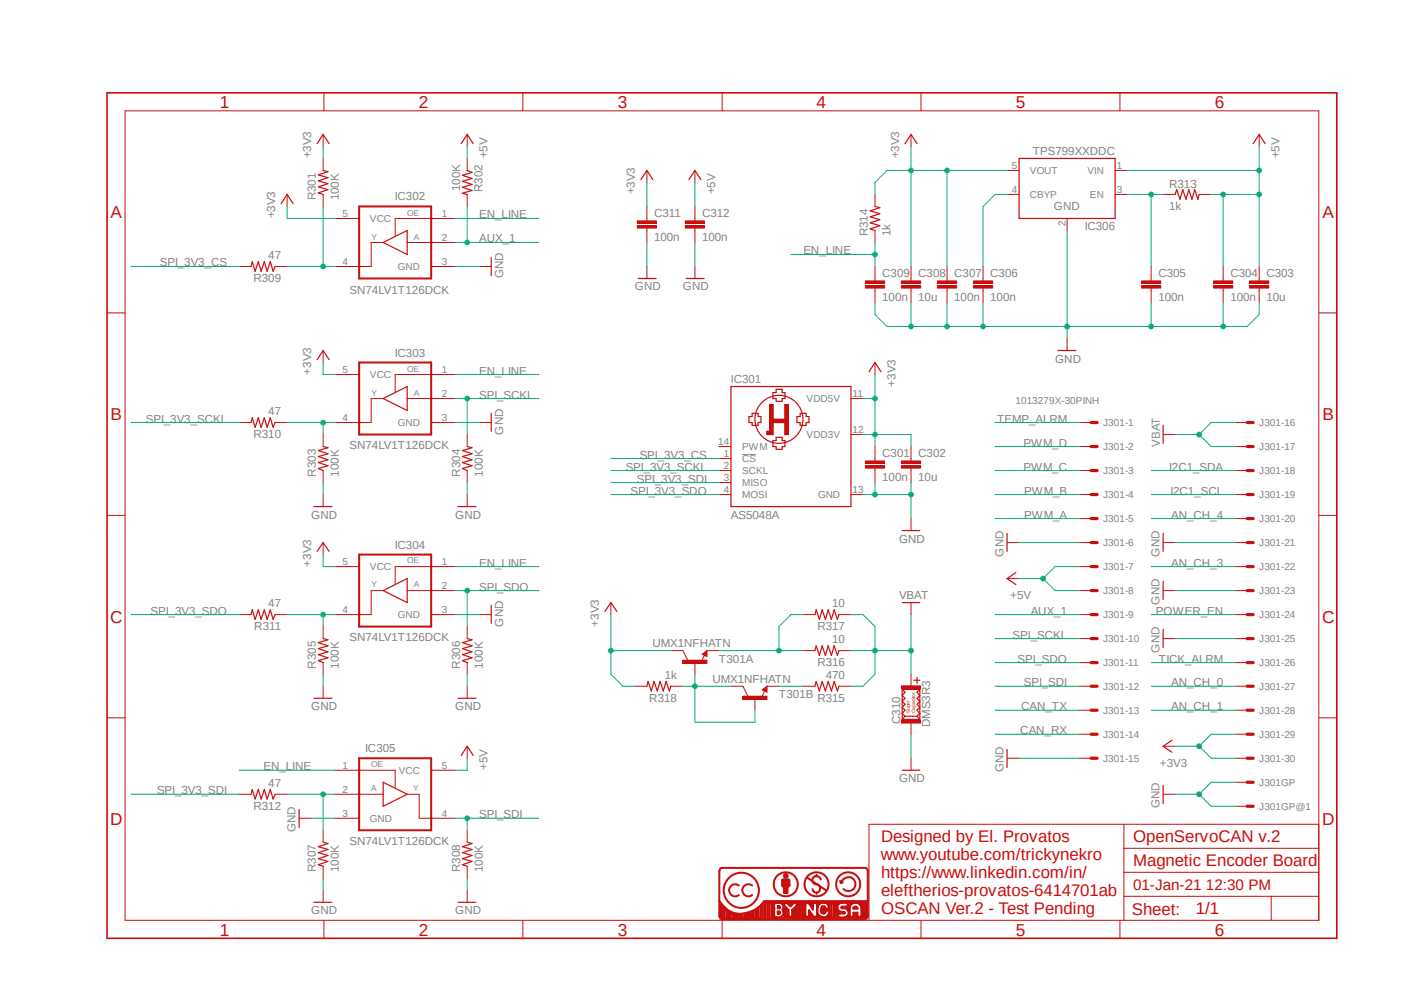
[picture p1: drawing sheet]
<svg xmlns="http://www.w3.org/2000/svg" width="297mm" height="210mm" viewBox="0 0 297 210" stroke-linecap="round" stroke-linejoin="round" font-family="sans-serif">
<path d="M22.1 19.2l261.2 179.9M283.3 19.2l-261.2 179.9" fill="none" stroke="#fff" stroke-width=".21"/>
<path d="M157 96.2h3" fill="none" stroke="#808080" stroke-width=".21"/>
<g fill="none" stroke="#c90d0c" stroke-width=".68">
<path d="M230.8 89.4h1.3M230.8 94.5h1.3M230.8 99.6h1.3M263.9 89.4h1.2M263.9 94.5h1.2M263.9 99.6h1.2M230.8 104.6h1.3M230.8 109.7h1.3M230.8 114.8h1.3M230.8 119.9h1.3M263.9 104.6h1.2M263.9 109.7h1.2"/>
<path d="M263.9 114.8h1.2M263.9 119.9h1.2M230.8 125h1.3M230.8 130h1.3M230.8 135.1h1.3M263.9 125h1.2M263.9 130h1.2M263.9 135.1h1.2M230.8 140.2h1.3M230.8 145.2h1.3M230.8 150.3h1.3M230.8 155.4h1.3"/>
<path d="M263.9 140.2h1.2M263.9 145.2h1.2M263.9 150.3h1.2M263.9 155.4h1.2M230.8 160.4h1.3M263.9 160.4h1.2M263.9 165.5h1.2M263.9 170.6h1.2"/>
</g>
<g fill="none" stroke="#c90d0c" stroke-width=".21">
<path d="M152.1 94.5h2.5M152.1 99.6h2.5M152.1 97h2.5M180 91.9h2.6M180 84.3h2.6M228.3 89.4h2.5M228.3 94.5h2.5M228.3 99.6h2.5M246.1 91.9h2.5M261.3 89.4h2.6M261.3 94.5h2.6M261.3 99.6h2.6"/>
<path d="M152.1 104.6h2.5M152.1 102.1h2.5M180 104.6h2.6M213.1 114.8h2.5M228.3 104.6h2.5M228.3 109.7h2.5M228.3 114.8h2.5M228.3 119.9h2.5M246.1 114.8h2.5M261.3 104.6h2.6M261.3 109.7h2.6M261.3 114.8h2.6"/>
<path d="M261.3 119.9h2.6M213.1 122.4h2.5M228.3 125h2.5M228.3 130h2.5M228.3 135.1h2.5M246.1 125h2.5M246.1 135.1h2.5M261.3 125h2.6M261.3 130h2.6M261.3 135.1h2.6M228.3 140.2h2.5M228.3 145.2h2.5"/>
<path d="M228.3 150.3h2.5M228.3 155.4h2.5M246.1 157.9h2.5M261.3 140.2h2.6M261.3 145.2h2.6M261.3 150.3h2.6M261.3 155.4h2.6M213.1 160.4h2.5M228.3 160.4h2.5M246.1 168.1h2.5M261.3 160.4h2.6M261.3 165.5h2.6"/>
<path d="M261.3 170.6h2.6"/>
</g>
<g fill="none" stroke="#c90d0c" stroke-width=".25">
<path d="M154.6 81.8h25.4v25.4h-25.4zM158.5 88.1h.6v-.6h1.3v.6h.6v1.3h-.6v.6h-1.3v-.6h-.6zM162.9 85.6h.6v6.3h-1.2v-.6h.6zM163.5 83.1h.7v-.7h1.3v.7h.6v1.2h-.6v.6h-1.3v-.6h-.7zM163.5 93.2h.7v-.7h1.3v.7h.6v1.3h-.6v.6h-1.3v-.6h-.7zM163.5 89.4h2.6M163.5 88.7h2.6M166.1 85.6h.6v6.3h-.6zM168.6 88.1h.7v-.6h1.3v.6h.6v1.3h-.6v.6h-1.3v-.6h-.7zM246.1 90v3.8M213.1 112.9v3.8M246.1 112.9v3.8"/>
<path d="M214.9 121.2l-1.8 1.2 1.8 1.3M246.1 123v3.8M246.1 133.2v3.8M213.1 158.6v3.8M247.9 156.6l-1.8 1.3 1.8 1.3M246.1 166.2v3.8"/>
<circle cx="164.8" cy="88.7" r="5.1"/>
</g>
<path d="M162.9 86.2h.6v5.7h-.6z" fill-rule="evenodd" fill="#c90d0c"/>
<path d="M162.9 86.2h.6v5.7h-.6z" fill="none" stroke="#c90d0c" stroke-width=".21"/>
<path d="M162.3 91.3h.6v.6h-.6z" fill-rule="evenodd" fill="#c90d0c"/>
<path d="M162.3 91.3h.6v.6h-.6z" fill="none" stroke="#c90d0c" stroke-width=".21"/>
<path d="M163.5 88.7h2.6v.7h-2.6z" fill-rule="evenodd" fill="#c90d0c"/>
<path d="M163.5 88.7h2.6v.7h-2.6z" fill="none" stroke="#c90d0c" stroke-width=".21"/>
<path d="M166.1 86.2h.6v5.7h-.6z" fill-rule="evenodd" fill="#c90d0c"/>
<path d="M166.1 86.2h.6v5.7h-.6z" fill="none" stroke="#c90d0c" stroke-width=".21"/>
<path d="M162.9 85.6h.6v.7h-.6z" fill-rule="evenodd" fill="#c90d0c"/>
<path d="M162.9 85.6h.6v.7h-.6z" fill="none" stroke="#c90d0c" stroke-width=".21"/>
<path d="M166.1 85.6h.6v.7h-.6z" fill-rule="evenodd" fill="#c90d0c"/>
<path d="M166.1 85.6h.6v.7h-.6zM185.1 97v.5M185.1 99.1v.5" fill="none" stroke="#c90d0c" stroke-width=".21"/>
<path d="M183.1 98.6h4.1v.5h-4.1z" fill-rule="evenodd" fill="#c90d0c"/>
<path d="M183.1 98.6h4.1v.5h-4.1z" fill="none" stroke="#c90d0c" stroke-width=".21"/>
<path d="M183.1 97.5h4.1v.5h-4.1z" fill-rule="evenodd" fill="#c90d0c"/>
<path d="M183.1 97.5h4.1v.5h-4.1zM185.1 94.5v2.5M185.1 99.6v2.5M192.7 97v.5M192.7 99.1v.5" fill="none" stroke="#c90d0c" stroke-width=".21"/>
<path d="M190.7 98.6h4.1v.5h-4.1z" fill-rule="evenodd" fill="#c90d0c"/>
<path d="M190.7 98.6h4.1v.5h-4.1z" fill="none" stroke="#c90d0c" stroke-width=".21"/>
<path d="M190.7 97.5h4.1v.5h-4.1z" fill-rule="evenodd" fill="#c90d0c"/>
<g fill="none" stroke="#c90d0c" stroke-width=".21">
<path d="M68.4 28.4v2.6M68.4 33.5v2.6M98.8 28.4v2.6M98.8 33.5v2.6M213.1 36.1h2.5M235.9 36.1h2.6M50.6 56.4h2.5M58.2 56.4h2.5M60.7 41.1v2.6M68.4 41.1v2.6M70.9 46.2h5.1M81.1 51.3h-2.6v5.1h-7.6"/>
<path d="M86.1 51.3h10.2M91.2 56.4h5.1M96.3 46.2h-12.7v3.7M98.8 41.1v2.6M101.4 56.4h2.5M208 58.9v.5M213.1 41.1h2.5M225.8 46.2v2.6M235.9 41.1h2.6M68.4 74.2v2.5M70.9 79.2h5.1M96.3 79.2h-12.7v3.7"/>
<path d="M208 61v.5M50.6 89.4h2.5M58.2 89.4h2.5M68.4 91.9v2.6M68.4 99.6v2.5M81.1 84.3h-2.6v5.1h-7.6M86.1 84.3h10.2M91.2 89.4h5.1M98.8 91.9v2.6M98.8 99.6v2.5M101.4 89.4h2.5M190.7 97.5h4.1v.5h-4.1z"/>
<path d="M192.7 94.5v2.5M192.7 99.6v2.5M68.4 104.6v2.6M68.4 114.8v2.5M70.9 119.9h5.1M96.3 119.9h-12.7v3.6M98.8 104.6v2.6M50.6 130h2.5M58.2 130h2.5M68.4 132.6v2.5M81.1 125h-2.6v5h-7.6M86.1 125h10.2"/>
<path d="M91.2 130h5.1M98.8 132.6v2.5M101.4 130h2.5M68.4 140.2v2.5M68.4 145.2v2.5M98.8 140.2v2.5M98.8 145.2v2.5M98.8 157.9v2.5M50.6 168.1h2.5M58.2 168.1h2.5M63.3 173.1h2.5M68.4 175.7v2.5"/>
<path d="M70.9 163h12.7v3.6M70.9 168.1h10.2M70.9 173.1h5.1M86.1 168.1h2.6v5h7.6M91.2 163h5.1M98.8 175.7v2.5M68.4 183.3v2.5M68.4 188.4v2.5M98.8 183.3v2.5M98.8 188.4v2.5"/>
</g>
<g fill="none" stroke="#c90d0c" stroke-width=".25">
<path d="M67.1 30.4l1.3-2 1.2 2M68.4 36.1l1 .2-2.1 .7 2.1 .6-2.1 .7 2.1 .6-2.1 .6 2.1 .6-2.1 .7 1.1 .3M97.6 30.4l1.2-2 1.3 2M98.8 36.1l1.1 .4-2.1 .6 2.1 .7-2.1 .6 2.1 .6-2.1 .6 2.1 .7-2.1 .6 1 .2M215.6 33.5h20.3v12.7h-20.3zM53.1 56.4l.3-1 .6 2 .6-2 .6 2 .7-2 .6 2 .7-2 .6 2 .4-1M59.5 43.1l1.2-2 1.3 2M81.1 51.3l5-2.5v5zM103.9 54.5v3.8M67.1 76.1l1.3-1.9 1.2 1.9M53.1 89.4l.3-1 .6 2 .6-2 .6 2 .7-2 .6 2 .7-2 .6 2 .4-1M68.4 94.5l1 .2-2.1 .6 2.1 .7-2.1 .6 2.1 .7-2.1 .6 2.1 .7-2.1 .5 1.1 .5"/>
<path d="M81.1 84.3l5-2.5v5.1zM98.8 94.5l1.1 .2-2.1 .6 2.1 .7-2.1 .6 2.1 .7-2.1 .6 2.1 .7-2.1 .5 1 .5M103.9 87.5v3.8M66.4 107.2h3.8M67.1 116.7l1.3-1.9 1.2 1.9M96.9 107.2h3.8M53.1 130l.3-1 .6 2.1 .6-2.1 .6 2.1 .7-2.1 .6 2.1 .7-2.1 .6 2.1 .4-1.1M68.4 135.1l1 .3-2.1 .6 2.1 .7-2.1 .5 2.1 .7-2.1 .6 2.1 .7-2.1 .6 1.1 .4M81.1 125l5-2.6v5.1zM98.8 135.1l1.1 .3-2.1 .6 2.1 .7-2.1 .5 2.1 .7-2.1 .6 2.1 .7-2.1 .6 1 .4M103.9 128.1v3.8M66.4 147.7h3.8"/>
<path d="M96.9 147.7h3.8M97.6 159.9l1.2-2 1.3 2M53.1 168.1l.3-1.1 .6 2.1 .6-2.1 .6 2.1 .7-2.1 .6 2.1 .7-2.1 .6 2.1 .4-1M63.3 171.3v3.8M68.4 178.2l1 .3-2.1 .7 2.1 .5-2.1 .7 2.1 .6-2.1 .7 2.1 .6-2.1 .7 1.1 .3M81.1 165.5l5 2.6-5 2.5zM98.8 178.2l1.1 .3-2.1 .7 2.1 .5-2.1 .7 2.1 .6-2.1 .7 2.1 .6-2.1 .7 1 .3M66.4 190.9h3.8M96.9 190.9h3.8"/>
</g>
<path d="M76 43.7h15.2v15.2h-15.2zM76 76.7h15.2v15.2h-15.2zM76 117.3h15.2v15.3h-15.2zM76 160.4h15.2v15.3h-15.2z" fill="none" stroke="#c90d0c" stroke-width=".42"/>
<path d="M205.9 60.5h4.1v.5h-4.1z" fill-rule="evenodd" fill="#c90d0c"/>
<path d="M205.9 60.5h4.1v.5h-4.1z" fill="none" stroke="#c90d0c" stroke-width=".21"/>
<path d="M205.9 59.4h4.1v.5h-4.1z" fill-rule="evenodd" fill="#c90d0c"/>
<path d="M192.7 58.9v.5M205.9 59.4h4.1v.5h-4.1zM208 56.4v2.5M192.7 61v.5M208 61.5v2.5" fill="none" stroke="#c90d0c" stroke-width=".21"/>
<path d="M190.7 60.5h4.1v.5h-4.1z" fill-rule="evenodd" fill="#c90d0c"/>
<path d="M190.7 60.5h4.1v.5h-4.1z" fill="none" stroke="#c90d0c" stroke-width=".21"/>
<path d="M190.7 59.4h4.1v.5h-4.1z" fill-rule="evenodd" fill="#c90d0c"/>
<path d="M190.7 59.4h4.1v.5h-4.1zM192.7 56.4v2.5M200.4 58.9v.5M192.7 61.5v2.5M200.4 61v.5" fill="none" stroke="#c90d0c" stroke-width=".21"/>
<path d="M198.3 60.5h4.1v.5h-4.1z" fill-rule="evenodd" fill="#c90d0c"/>
<path d="M198.3 60.5h4.1v.5h-4.1z" fill="none" stroke="#c90d0c" stroke-width=".21"/>
<path d="M198.3 59.4h4.1v.5h-4.1z" fill-rule="evenodd" fill="#c90d0c"/>
<path d="M198.3 59.4h4.1v.5h-4.1zM200.4 56.4v2.5M243.5 58.9v.5M200.4 61.5v2.5M243.5 61v.5" fill="none" stroke="#c90d0c" stroke-width=".21"/>
<path d="M241.5 60.5h4.1v.5h-4.1z" fill-rule="evenodd" fill="#c90d0c"/>
<path d="M241.5 60.5h4.1v.5h-4.1z" fill="none" stroke="#c90d0c" stroke-width=".21"/>
<path d="M241.5 59.4h4.1v.5h-4.1z" fill-rule="evenodd" fill="#c90d0c"/>
<path d="M241.5 59.4h4.1v.5h-4.1zM243.5 56.4v2.5M258.8 58.9v.5M243.5 61.5v2.5M258.8 61v.5" fill="none" stroke="#c90d0c" stroke-width=".21"/>
<path d="M256.7 60.5h4.1v.5h-4.1z" fill-rule="evenodd" fill="#c90d0c"/>
<path d="M256.7 60.5h4.1v.5h-4.1z" fill="none" stroke="#c90d0c" stroke-width=".21"/>
<path d="M256.7 59.4h4.1v.5h-4.1z" fill-rule="evenodd" fill="#c90d0c"/>
<path d="M256.7 59.4h4.1v.5h-4.1zM258.8 56.4v2.5M266.4 58.9v.5M258.8 61.5v2.5M266.4 61v.5" fill="none" stroke="#c90d0c" stroke-width=".21"/>
<path d="M264.4 60.5h4v.5h-4z" fill-rule="evenodd" fill="#c90d0c"/>
<path d="M264.4 60.5h4v.5h-4z" fill="none" stroke="#c90d0c" stroke-width=".21"/>
<path d="M264.4 59.4h4v.5h-4z" fill-rule="evenodd" fill="#c90d0c"/>
<path d="M192.7 28.4v2.6M266.4 28.4v2.6M185.1 58.9v.5M246.1 41.1h2.5M253.7 41.1h2.5M264.4 59.4h4v.5h-4zM266.4 56.4v2.5M185.1 61v.5M185.1 76.7v2.5M225.8 71.6v2.6M266.4 61.5v2.5" fill="none" stroke="#c90d0c" stroke-width=".21"/>
<path d="M191.5 30.4l1.2-2 1.3 2M265.1 30.4l1.3-2 1.3 2M248.6 41.1l.4-1 .6 2.1 .6-2.1 .7 2.1 .6-2.1 .7 2.1 .6-2.1 .6 2.1 .3-1.1M183.9 78.7l1.2-2 1.3 2M223.8 74.2h3.8" fill="none" stroke="#c90d0c" stroke-width=".25"/>
<path d="M183.1 60.5h4.1v.5h-4.1z" fill-rule="evenodd" fill="#c90d0c"/>
<path d="M183.1 60.5h4.1v.5h-4.1z" fill="none" stroke="#c90d0c" stroke-width=".21"/>
<path d="M183.1 59.4h4.1v.5h-4.1z" fill-rule="evenodd" fill="#c90d0c"/>
<path d="M183.1 59.4h4.1v.5h-4.1zM185.1 41.1v2.6M185.1 48.8v2.5M185.1 56.4v2.5M185.1 61.5v2.5M144.5 137.7l1 2M148.5 138.4l1.1-.7v1.2zM149.1 138.6l-.6 1.3" fill="none" stroke="#c90d0c" stroke-width=".21"/>
<path d="M185.1 43.7l1 .2-2 .7 2 .6-2 .7 2 .6-2 .7 2 .6-2 .6 1 .4M149.1 138.4l.2-.1v.4l-.5-.3 .7-.5v.8" fill="none" stroke="#c90d0c" stroke-width=".25"/>
<path d="M144.5 139.7h5.1v.7h-5.1z" fill-rule="evenodd" fill="#c90d0c"/>
<path d="M141.9 137.7h2.6M144.5 139.7h5.1v.7h-5.1zM149.6 137.7h2.5M147 140.2v2.5M157.2 145.2l1 2M161.2 146l1.1-.8v1.3zM161.8 146.2l-.6 1.3" fill="none" stroke="#c90d0c" stroke-width=".21"/>
<path d="M161.8 146l.2-.1v.3l-.5-.2 .7-.5v.7" fill="none" stroke="#c90d0c" stroke-width=".25"/>
<path d="M157.2 147.3h5.1v.7h-5.1z" fill-rule="evenodd" fill="#c90d0c"/>
<path d="M169.9 137.7h2.5M169.9 130h2.5M177.5 137.7h2.5M177.5 130h2.5M134.3 145.2h2.6M141.9 145.2h2.6M154.6 145.2h2.6M157.2 147.3h5.1v.7h-5.1zM159.7 147.7v2.6M162.3 145.2h2.5M169.9 145.2h2.5M177.5 145.2h2.5" fill="none" stroke="#c90d0c" stroke-width=".21"/>
<path d="M172.4 137.7l.3-1 .7 2 .5-2 .7 2 .6-2 .7 2 .6-2 .7 2 .3-1M172.4 130l.3-1 .7 2.1 .5-2.1 .7 2.1 .6-2.1 .7 2.1 .6-2.1 .7 2.1 .3-1.1M136.9 145.2l.2-1 .7 2 .6-2 .7 2 .6-2 .6 2 .6-2 .7 2 .3-1M172.4 145.2l.3-1 .7 2 .5-2 .7 2 .6-2 .7 2 .6-2 .7 2 .3-1" fill="none" stroke="#c90d0c" stroke-width=".25"/>
<path d="M190.7 152.5h4.1v.5h-4.1z" fill-rule="evenodd" fill="#c90d0c"/>
<path d="M190.7 152.5h4.1v.5h-4.1z" fill="none" stroke="#c90d0c" stroke-width=".21"/>
<path d="M190.7 145.1h4.1v.5h-4.1z" fill-rule="evenodd" fill="#c90d0c"/>
<path d="M136.9 46.2v.5M136.9 48.3v.5M192.7 109.7v2.6M129.2 127.5v2.5M192.7 127.5v2.5M190.7 145.1h4.1v.5h-4.1zM192.7 142.7v2.5M192.7 152.8v2.6M192.7 160.4v2.6" fill="none" stroke="#c90d0c" stroke-width=".21"/>
<g fill="none" stroke="#c90d0c" stroke-width=".25">
<path d="M190.9 112.3h3.7M128 129.4l1.2-1.9 1.3 1.9M190.9 127.5h3.7M190.9 145.9l.6 .6-.6 .7 .6 .5-.6 .7 .6 .6-.6 .7 .6 .6-.6 .7 .6 .6M190.9 152.2h3.7M190.9 145.9h3.7M190.9 145.9v6.3M191.5 151.6l-.6 .6M191.5 151.6h2.5M193.3 143.9h1.3M194 151.6l.6 .6M194 143.3v1.3"/>
<path d="M194.6 145.9l-.6 .6 .6 .7-.6 .5 .6 .7-.6 .6 .6 .7-.6 .6 .6 .7-.6 .6M194.6 145.9v6.3M190.9 163h3.7"/>
</g>
<path d="M134.8 47.8h4.1v.5h-4.1z" fill-rule="evenodd" fill="#c90d0c"/>
<path d="M134.8 47.8h4.1v.5h-4.1z" fill="none" stroke="#c90d0c" stroke-width=".21"/>
<path d="M134.8 46.7h4.1v.5h-4.1z" fill-rule="evenodd" fill="#c90d0c"/>
<path d="M134.8 46.7h4.1v.5h-4.1zM136.9 43.7v2.5M136.9 48.8v2.5M147 46.2v.5M147 48.3v.5" fill="none" stroke="#c90d0c" stroke-width=".21"/>
<path d="M145 47.8h4.1v.5h-4.1z" fill-rule="evenodd" fill="#c90d0c"/>
<path d="M145 47.8h4.1v.5h-4.1z" fill="none" stroke="#c90d0c" stroke-width=".21"/>
<path d="M145 46.7h4.1v.5h-4.1z" fill-rule="evenodd" fill="#c90d0c"/>
<g fill="none" stroke="#c90d0c" stroke-width=".21">
<path d="M68.5 19.6v3.9M110.6 19.6v3.9M152.8 19.6v3.9M194.9 19.6v3.9M236.9 19.6v3.9M26.5 23.5h252.5v171.2h-252.5zM136.9 36.1v2.5M147 36.1v2.5M136.9 56.4v2.5M145 46.7h4.1v.5h-4.1zM147 43.7v2.5M147 48.8v2.5"/>
<path d="M147 56.4v2.5M22.6 66.2h3.9M279 66.2h3.8M22.6 109.1h3.9M279 109.1h3.8M22.6 151.9h3.9M279 151.9h3.8M237.8 174.4v20.3M237.8 179.5h41.2M279 174.4h-95.1v20.3M68.5 194.7v3.8M110.6 194.7v3.8"/>
<path d="M152.8 194.7v3.8M194.9 194.7v3.8M236.9 194.7v3.8M237.8 189.7h41.2M237.8 184.6h41.2M268.9 189.7v5"/>
</g>
<path d="M135.6 38l1.3-1.9 1.2 1.9M145.8 38l1.2-1.9 1.3 1.9M135 58.9h3.8M145.2 58.9h3.8" fill="none" stroke="#c90d0c" stroke-width=".25"/>
<path d="M22.6 19.6h260.2v178.9h-260.2z" fill="none" stroke="#c90d0c" stroke-width=".34"/>
<g fill="none" stroke="#c90d0c" stroke-width=".42">
<path d="M152.2 190.7a5 5 0 0 0 5.5 2.5 5.7 5.7 0 0 0 4-2.5h21.9M152.4 183.7h30.9l.3 .6-.1 9.8-.2 .3-.3 .1-30.6-.1-.2-.6v-9.5zM152.5 191.5l-.1-.1 .1 2.7h.2v-2.3l.3 .2-.1 2.2h.4v-1.9l.4 .4M153.7 192.7v1.5h.3v-1.2M153.7 192.7h.1M154 193h.3v1.2h.3v-1M154.6 193.3h.4v.9h.3v-.7M155.3 193.5h.4v.7h.3v-.7h.3v.7h.5v-.7h.3v.7h.4v-.7h.4v.8M156.3 187.4a1.3 1.3 0 0 0-1.7 .1 1.3 1.3 0 0 0 0 1.8 1.3 1.3 0 0 0 1.7 .1M158.4 193.3v.5M159.1 187.4a1.3 1.3 0 0 0-1.7 .1 1.3 1.3 0 0 0 0 1.8 1.3 1.3 0 0 0 1.7 .1M159.4 193h-.2v1.1h-.3v-.9h-.3v1h-.5v-.7h.3"/>
<path d="M159.5 192.8v1.4h.4v-1.8h.2l.1 1.9M160.5 192v2.3h.2M161 191.7l-.1 2.5M161.2 191.3v2.9M162 190.9v3.3M162.4 190.9v3.3M162.8 191v3.3M163.2 191v3.2M163.5 191v3.3M163.8 193.7l.1 .3 .4 .1M163.8 191.1v3.2M163.8 192.2l.1 .1"/>
<path d="M164 191h19.3M164.2 191l-.4 .3M164.5 192.9h.4l.2 .1-.1 .4h-.5zM164.5 191.7l.5 .1 .1 .3-.6 .1zM164.7 191a.94 .94 0 0 1 1 .5 .94 .94 0 0 1-.1 1l.1 1-.8 .6M164.8 191.9v.1M164.8 193.1v.2M164.8 191.9l.1 .1M165.5 187.4l.2 .2h1l.3-.2M165.5 186.4l.1-.3 1.4 .1v1.2M165.5 186.4v1M165.5 187.4h1.5"/>
<path d="M165.5 187.1h1.5M165.5 186.9h1.2M165.5 186.4h1.2M165.7 186.6h1M165.7 191.2v.1M165.9 193.9v-1.5l.4 .2-.1 1.2 .1 .2h.3M166 192l.6 .6v1.4M166.6 191.2l-.2-.2-.2 .1-.3 .2v.2l.9 1v1.2M166.6 194l.1 .1M166.8 191.2l.5 .1h.2M167.8 191.1a.51 .51 0 0 1 .8 .4l-.2 .2M167.8 191.2l-.5 .6-.6-.5"/>
<path d="M167.8 192.7l.1 .1M168.5 191.7l-.9 .8v1.4l-.4 .2-.4-.2v-.3l.1 .1M169.4 193.9h.3l-.1-2.7h.4v2.9M169.4 193.9v-2.6h-.5l.1 .5v2.1h-.4v-2l-.2 .3v1.8l-.3-.1v-1.5l-.3 .2v1.5M169.4 193.9l.1 .1M170.4 191.1v2.9M170.7 185.7l4.2 2.8M171.2 193.6l-.3 .5-.4-.1-.1-.3M171.2 193.9v-1.3l.9 1.3M171.4 193.2v.3l.3 .4h-.3l.1 .1M171.4 191.3l.3 .3M171.7 191v.8"/>
<path d="M172 191.2v1.2l-1.1-1.4-.5 .2v.2M172.8 185.1v.2M172.8 188.9v.2M172.8 193.6l-.3 .5h-.2l-.3-.3M172.8 191.3l-.3-.3h-.2l-.3 .4M172.8 191.3v2.6M173 193.7l.1 .2M173.2 191.1l-.1 .2M173.7 186.1l-.3-.5a.92 .92 0 0 0-1.6 .6 1.05 1.05 0 0 0 1.3 1 .86 .86 0 0 1 .2 1.5 .86 .86 0 0 1-1.4-.6M174.3 191a1.19 1.19 0 0 0-1.3 .9l-.1 1a1.5 1.5 0 0 0 1.3 1.2M174.5 191.9l-.6 .5 .2 .6h.3l-.3-.6 .2-.1 .2 .2 .5-.1 .4 .1M174.5 191a1.17 1.17 0 0 1 .9 1.3h-.8l-.2-.5h-.5l-.1 .3a.84 .84 0 0 0 .3 1.2l.5-.2v-.4h.9v.2a1.22 1.22 0 0 1-1.1 1.2"/>
<path d="M175.4 191v.3M175.4 193.8v.3M175.6 191v3.1M177.5 193.1v-.1h-.3v.8h-.1v-2.5h-.4v2.6h-.4v-2.6h-.4l-.1 2.8M177.8 186.4l.5 .3-.4 .2zM178 186.7a1.52 1.52 0 0 1 2.1-1.1 1.52 1.52 0 0 1 .7 2.3 1.52 1.52 0 0 1-2.4 .2M178.3 191a1.02 1.02 0 0 0-1.1 1.2 1.02 1.02 0 0 0 1.4 .8l.2 .1-.1 .2h-.9l-.5 .2-.1 .3 .5 .3M178.9 191l.3 .1 .2 .5-.5 .3h-.8l-.1 .2a1.72 1.72 0 0 1 1.4 .5 .97 .97 0 0 1-.8 1.5M179.8 194v-1.9a1.23 1.23 0 0 1 1.3-1.1 1.23 1.23 0 0 1 1.1 1.3v1.8M179.8 193.6l.2 .5h.3l.2-.4v-.6h.9v.6M180 191.3h-.1l-.4 .2v.6l-.4-.1 .5 .4v1.6M180.6 191.9h.6l.2 .4h-.9z"/>
<path d="M180.7 192l.6 .1M180.8 193.4h.4l.1 .7M180.9 193.4v.4M181.4 193.6l.1 .3a.42 .42 0 0 0 .4 .2 .42 .42 0 0 0 .3-.4M181.8 191.2h1.5M182.2 191.4l.2 .2v2.3h.3v-2.5M182.2 193.9l.1 .1M183.3 191.2v2.5l-.1 .2h-.2v-2.4h-.3M183.3 191.2l.1 .1M183.5 190.9h-21.8v3.4M183.5 194l-.1 .1h-19.4"/>
<circle cx="156.8" cy="188.4" r="3.7"/>
<circle cx="166.2" cy="187.1" r="2.55"/>
<circle cx="172.7" cy="187.1" r="2.55"/>
<circle cx="179.4" cy="187.1" r="2.55"/>
</g>
<path d="M166 187.6v1.3M166.5 187.6v1.3" fill="none" stroke="#c90d0c" stroke-width=".68"/>
<circle cx="166.2" cy="185.3" r=".5" fill="#c90d0c"/>
<circle cx="166.2" cy="185.3" r=".5" fill="none" stroke="#c90d0c" stroke-width=".21"/>
<path d="M96.3 51.3h17.7M98.8 43.7v7.6M210.5 89.4h17.8M210.5 94.5h17.8M210.5 99.6h17.8M210.5 104.6h17.8M210.5 109.7h17.8M210.5 130h17.8" fill="none" stroke="#0dab76" stroke-width=".21"/>
<circle cx="98.9" cy="51.3" r=".5" fill="#0dab76"/>
<g fill="none" stroke="#0dab76" stroke-width=".21">
<path d="M215.6 114.8h12.7M248.6 114.8h12.7M248.6 125h12.7M248.6 135.1h12.7M215.6 160.4h12.7M248.6 168.1h5.1M253.7 168.1l2.5 2.5h5.1M261.3 165.5h-5.1l-2.5 2.6"/>
<circle cx="98.9" cy="51.3" r=".5"/>
</g>
<circle cx="253.7" cy="168.1" r=".5" fill="#0dab76"/>
<g fill="none" stroke="#0dab76" stroke-width=".21">
<path d="M96.3 56.4h5.1M192.7 64v5.1h7.7v-5.1M96.3 89.4h5.1M68.4 102.1v2.5M98.8 102.1v2.5M96.3 130h5.1M68.4 142.7v2.5M98.8 142.7v2.5M65.8 173.1h5.1M68.4 185.8v2.6M98.8 185.8v2.6"/>
<circle cx="253.7" cy="168.1" r=".5"/>
</g>
<circle cx="200.4" cy="69.1" r=".5" fill="#0dab76"/>
<g fill="none" stroke="#0dab76" stroke-width=".21">
<path d="M208 64v5.1h-7.6"/>
<circle cx="200.4" cy="69.1" r=".5"/>
</g>
<circle cx="208" cy="69.1" r=".5" fill="#0dab76"/>
<g fill="none" stroke="#0dab76" stroke-width=".21">
<path d="M225.8 48.8v20.3M243.5 64v5.1h-35.5"/>
<circle cx="208" cy="69.1" r=".5"/>
</g>
<circle cx="225.8" cy="69.1" r=".5" fill="#0dab76"/>
<g fill="none" stroke="#0dab76" stroke-width=".21">
<path d="M258.8 64v5.1h-15.3"/>
<circle cx="225.8" cy="69.1" r=".5"/>
</g>
<circle cx="243.5" cy="69.1" r=".5" fill="#0dab76"/>
<g fill="none" stroke="#0dab76" stroke-width=".21">
<path d="M266.4 64v2.5l-2.5 2.6h-5.1"/>
<circle cx="243.5" cy="69.1" r=".5"/>
</g>
<circle cx="258.8" cy="69.1" r=".5" fill="#0dab76"/>
<g fill="none" stroke="#0dab76" stroke-width=".21">
<path d="M185.1 64v2.5l2.6 2.6h5M225.8 69.1v2.5"/>
<circle cx="258.8" cy="69.1" r=".5"/>
</g>
<circle cx="192.7" cy="69.1" r=".5" fill="#0dab76"/>
<g fill="none" stroke="#0dab76" stroke-width=".21">
<path d="M185.1 102.1v2.5M192.7 102.1v2.5h-10.1M192.7 155.4v5"/>
<circle cx="192.7" cy="69.1" r=".5"/>
</g>
<circle cx="185.1" cy="104.6" r=".5" fill="#0dab76"/>
<g fill="none" stroke="#0dab76" stroke-width=".21">
<path d="M192.7 104.6v5.1"/>
<circle cx="185.1" cy="104.6" r=".5"/>
</g>
<circle cx="192.7" cy="104.6" r=".5" fill="#0dab76"/>
<g fill="none" stroke="#0dab76" stroke-width=".21">
<path d="M136.9 51.3v5.1M147 51.3v5.1M96.3 84.3h17.7M98.8 84.3v7.6M210.5 135.1h17.8M210.5 155.4h17.8M210.5 150.3h17.8"/>
<circle cx="192.7" cy="104.6" r=".5"/>
</g>
<circle cx="98.9" cy="84.3" r=".5" fill="#0dab76"/>
<g fill="none" stroke="#0dab76" stroke-width=".21">
<path d="M96.3 125h17.7M98.8 125v7.6M210.5 140.2h17.8"/>
<circle cx="98.9" cy="84.3" r=".5"/>
</g>
<circle cx="98.9" cy="125" r=".5" fill="#0dab76"/>
<g fill="none" stroke="#0dab76" stroke-width=".21">
<path d="M243.5 99.6h17.8M228.3 119.9h-5.1l-2.5 2.5M243.5 119.9h17.8M243.5 109.7h17.8M243.5 104.6h17.8M215.6 122.4h5.1M220.7 122.4l2.5 2.6h5.1M243.5 130h17.8M243.5 150.3h17.8M243.5 145.2h17.8M243.5 140.2h17.8"/>
<circle cx="98.9" cy="125" r=".5"/>
</g>
<circle cx="220.7" cy="122.4" r=".5" fill="#0dab76"/>
<g fill="none" stroke="#0dab76" stroke-width=".21">
<path d="M98.8 31v2.5M238.5 36.1h27.9v20.3M266.4 41.1h-7.6v15.3M98.8 160.4v2.6h-2.5"/>
<circle cx="220.7" cy="122.4" r=".5"/>
</g>
<circle cx="266.4" cy="41.1" r=".5" fill="#0dab76"/>
<g fill="none" stroke="#0dab76" stroke-width=".21">
<path d="M256.2 41.1h2.6"/>
<circle cx="266.4" cy="41.1" r=".5"/>
</g>
<circle cx="258.8" cy="41.1" r=".5" fill="#0dab76"/>
<g fill="none" stroke="#0dab76" stroke-width=".21">
<path d="M266.4 31v5.1"/>
<circle cx="258.8" cy="41.1" r=".5"/>
</g>
<circle cx="266.4" cy="36.1" r=".5" fill="#0dab76"/>
<g fill="none" stroke="#0dab76" stroke-width=".21">
<path d="M147 38.6v5.1M248.6 91.9h5.1M253.7 91.9l2.5 2.6h5.1M261.3 89.4h-5.1l-2.5 2.5"/>
<circle cx="266.4" cy="36.1" r=".5"/>
</g>
<circle cx="253.7" cy="91.9" r=".5" fill="#0dab76"/>
<g fill="none" stroke="#0dab76" stroke-width=".21">
<path d="M180 130h2.6l2.5 2.6v5.1h-5.1"/>
<circle cx="253.7" cy="91.9" r=".5"/>
</g>
<circle cx="185.1" cy="137.7" r=".5" fill="#0dab76"/>
<g fill="none" stroke="#0dab76" stroke-width=".21">
<path d="M185.1 137.7h7.6M192.7 130v12.7"/>
<circle cx="185.1" cy="137.7" r=".5"/>
</g>
<circle cx="192.7" cy="137.7" r=".5" fill="#0dab76"/>
<g fill="none" stroke="#0dab76" stroke-width=".21">
<path d="M185.1 137.7v5l-2.5 2.5h-2.6M248.6 157.9h5.1M253.7 157.9l2.5 2.5h5.1M261.3 155.4h-5.1l-2.5 2.5"/>
<circle cx="192.7" cy="137.7" r=".5"/>
</g>
<circle cx="253.7" cy="157.9" r=".5" fill="#0dab76"/>
<g fill="none" stroke="#0dab76" stroke-width=".21">
<path d="M68.4 31v2.5M200.4 36.1v20.3M213.1 36.1h-20.4v20.3M60.7 43.7v2.5h10.2M68.4 76.7v2.5h2.5M68.4 117.3v2.6h2.5"/>
<circle cx="253.7" cy="157.9" r=".5"/>
</g>
<circle cx="200.4" cy="36.1" r=".5" fill="#0dab76"/>
<g fill="none" stroke="#0dab76" stroke-width=".21">
<path d="M192.7 31v5.1"/>
<circle cx="200.4" cy="36.1" r=".5"/>
</g>
<circle cx="192.7" cy="36.1" r=".5" fill="#0dab76"/>
<g fill="none" stroke="#0dab76" stroke-width=".21">
<path d="M192.7 36.1h-5l-2.6 2.5v2.5M182.6 91.9h10.1v2.6M185.1 91.9v2.6"/>
<circle cx="192.7" cy="36.1" r=".5"/>
</g>
<circle cx="185.1" cy="91.9" r=".5" fill="#0dab76"/>
<g fill="none" stroke="#0dab76" stroke-width=".21">
<path d="M185.1 79.2v12.7M182.6 84.3h2.5"/>
<circle cx="185.1" cy="91.9" r=".5"/>
</g>
<circle cx="185.1" cy="84.3" r=".5" fill="#0dab76"/>
<g fill="none" stroke="#0dab76" stroke-width=".21">
<path d="M129.2 130v12.7l2.6 2.5h2.5M129.2 137.7h12.7"/>
<circle cx="185.1" cy="84.3" r=".5"/>
</g>
<circle cx="129.2" cy="137.7" r=".5" fill="#0dab76"/>
<g fill="none" stroke="#0dab76" stroke-width=".21">
<path d="M136.9 38.6v5.1M210.5 145.2h17.8M96.3 173.1h17.7M98.8 173.1v2.6"/>
<circle cx="129.2" cy="137.7" r=".5"/>
</g>
<circle cx="98.9" cy="173.1" r=".5" fill="#0dab76"/>
<g fill="none" stroke="#0dab76" stroke-width=".21">
<path d="M96.3 46.2h17.7M167.3 53.8h17.8M185.1 51.3v5.1M96.3 79.2h17.7M96.3 119.9h17.7M50.6 163h20.3"/>
<circle cx="98.9" cy="173.1" r=".5"/>
</g>
<circle cx="185.1" cy="53.8" r=".5" fill="#0dab76"/>
<g fill="none" stroke="#0dab76" stroke-width=".21">
<path d="M60.7 168.1h10.2M68.4 168.1v7.6"/>
<circle cx="185.1" cy="53.8" r=".5"/>
</g>
<circle cx="68.4" cy="168.1" r=".5" fill="#0dab76"/>
<g fill="none" stroke="#0dab76" stroke-width=".21">
<path d="M60.7 130h10.2M68.4 130v2.6"/>
<circle cx="68.4" cy="168.1" r=".5"/>
</g>
<circle cx="68.4" cy="130" r=".5" fill="#0dab76"/>
<g fill="none" stroke="#0dab76" stroke-width=".21">
<path d="M60.7 89.4h10.2M68.4 89.4v2.5"/>
<circle cx="68.4" cy="130" r=".5"/>
</g>
<circle cx="68.4" cy="89.4" r=".5" fill="#0dab76"/>
<g fill="none" stroke="#0dab76" stroke-width=".21">
<path d="M60.7 56.4h10.2M68.4 43.7v12.7"/>
<circle cx="68.4" cy="89.4" r=".5"/>
</g>
<circle cx="68.4" cy="56.4" r=".5" fill="#0dab76"/>
<g fill="none" stroke="#0dab76" stroke-width=".21">
<path d="M27.7 56.4h22.9M213.1 41.1h-2.6l-2.5 2.6v12.7M238.5 41.1h7.6M243.5 41.1v15.3M27.7 89.4h22.9M129.2 99.6h22.9M129.2 97h22.9M129.2 104.6h22.9M129.2 102.1h22.9M27.7 130h22.9M27.7 168.1h22.9"/>
<circle cx="68.4" cy="56.4" r=".5"/>
</g>
<circle cx="243.5" cy="41.1" r=".5" fill="#0dab76"/>
<g fill="none" stroke="#0dab76" stroke-width=".21">
<path d="M147 142.7v10.1h12.7v-2.5M147 145.2h7.6"/>
<circle cx="243.5" cy="41.1" r=".5"/>
</g>
<circle cx="147" cy="145.2" r=".5" fill="#0dab76"/>
<g fill="none" stroke="#0dab76" stroke-width=".21">
<path d="M152.1 137.7h17.8M169.9 130h-2.6l-2.5 2.6v5.1M144.5 145.2h2.5"/>
<circle cx="147" cy="145.2" r=".5"/>
</g>
<circle cx="164.8" cy="137.7" r=".5" fill="#0dab76"/>
<g fill="none" stroke="#0dab76" stroke-width=".21">
<path d="M164.8 145.2h5.1"/>
<circle cx="164.8" cy="137.7" r=".5"/>
</g>
<g font-size="3.6" fill="#c90d0c">
<text x="46.5" y="22.8">1</text>
<text x="88.6" y="22.8">2</text>
<text x="130.7" y="22.8">3</text>
<text x="172.8" y="22.8">4</text>
<text x="214.9" y="22.8">5</text>
<text x="257" y="22.8">6</text>
<text x="23.4" y="46.1">A</text>
<text x="279.8" y="46.1">A</text>
<text x="23.4" y="88.9">B</text>
<text x="279.8" y="88.9">B</text>
<text x="23.3" y="131.7">C</text>
<text x="279.7" y="131.7">C</text>
<text x="23.3" y="174.6">D</text>
<text x="186.4" y="178.2">Designed by El. Provatos</text>
<text x="239.7" y="178.2">OpenServoCAN v.2</text>
<text x="279.7" y="174.6">D</text>
<text x="186.4" y="182">www.youtube.com/trickynekro</text>
<text x="186.4" y="185.8">https://www.linkedin.com/in/</text>
<text x="239.7" y="183.3">Magnetic Encoder Board</text>
<text x="186.4" y="189.7">eleftherios-provatos-6414701ab</text>
<text x="46.5" y="198">1</text>
<text x="88.6" y="198">2</text>
<text x="130.7" y="198">3</text>
<text x="172.8" y="198">4</text>
<text x="186.4" y="193.5">OSCAN Ver.2 - Test Pending</text>
<text x="214.9" y="198">5</text>
<text x="239.5" y="193.6">Sheet:</text>
<text x="253" y="193.5">1/1</text>
<text x="257" y="198">6</text>
</g>
<text font-size="3.2" fill="#c90d0c" x="239.7" y="188.4">01-Jan-21 12:30 PM</text>
<g font-size="2.5" fill="#808080">
<text x="65.8" y="33.5" transform="rotate(-90 65.8 33.5)">+3V3</text>
<text x="103.2" y="33.5" transform="rotate(-90 103.2 33.5)">+5V</text>
<text x="190.2" y="33.5" transform="rotate(-90 190.2 33.5)">+3V3</text>
<text x="218.5" y="32.8">TPS799XXDDC</text>
<text x="270.7" y="33.5" transform="rotate(-90 270.7 33.5)">+5V</text>
<text x="97.3" y="40.5" transform="rotate(-90 97.3 40.5)">100K</text>
<text x="102.1" y="40.6" transform="rotate(-90 102.1 40.6)">R302</text>
<text x="134.3" y="41.1" transform="rotate(-90 134.3 41.1)">+3V3</text>
<text x="151.3" y="41.1" transform="rotate(-90 151.3 41.1)">+5V</text>
<text x="247.4" y="39.7">R313</text>
<text x="58.2" y="46.2" transform="rotate(-90 58.2 46.2)">+3V3</text>
<text x="66.8" y="42.4" transform="rotate(-90 66.8 42.4)">R301</text>
<text x="71.7" y="42.4" transform="rotate(-90 71.7 42.4)">100K</text>
<text x="83.5" y="42.4">IC302</text>
<text x="101.4" y="46.2">EN_LINE</text>
<text x="138.4" y="45.9">C311</text>
<text x="148.5" y="45.9">C312</text>
<text x="223" y="44.5">GND</text>
<text x="247.4" y="44.5">1k</text>
<text x="101.4" y="51.3">AUX_1</text>
<text x="138.4" y="51">100n</text>
<text x="148.5" y="51">100n</text>
<text x="170" y="53.8">EN_LINE</text>
<text x="183.6" y="50" transform="rotate(-90 183.6 50)">R314</text>
<text x="188.4" y="50" transform="rotate(-90 188.4 50)">1k</text>
<text x="229.5" y="48.8">IC306</text>
<text x="33.8" y="56.4">SPI_3V3_CS</text>
<text x="53.6" y="59.7">R309</text>
<text x="56.8" y="54.9">47</text>
<text x="106.5" y="58.9" transform="rotate(-90 106.5 58.9)">GND</text>
<text x="186.6" y="58.6">C309</text>
<text x="194.3" y="58.6">C308</text>
<text x="201.9" y="58.6">C307</text>
<text x="209.5" y="58.6">C306</text>
<text x="245.1" y="58.6">C305</text>
<text x="260.3" y="58.6">C304</text>
<text x="267.9" y="58.6">C303</text>
<text x="74" y="62.1">SN74LV1T126DCK</text>
<text x="134.3" y="61.5">GND</text>
<text x="144.5" y="61.5">GND</text>
<text x="186.6" y="63.7">100n</text>
<text x="194.3" y="63.7">10u</text>
<text x="201.9" y="63.7">100n</text>
<text x="209.5" y="63.7">100n</text>
<text x="245.1" y="63.7">100n</text>
<text x="260.3" y="63.7">100n</text>
<text x="267.9" y="63.7">10u</text>
<text x="83.5" y="75.4">IC303</text>
<text x="223.2" y="76.7">GND</text>
<text x="65.8" y="79.2" transform="rotate(-90 65.8 79.2)">+3V3</text>
<text x="101.4" y="79.2">EN_LINE</text>
<text x="154.6" y="81">IC301</text>
<text x="189.4" y="81.8" transform="rotate(-90 189.4 81.8)">+3V3</text>
<text x="30.9" y="89.4">SPI_3V3_SCKL</text>
<text x="56.8" y="87.9">47</text>
<text x="101.4" y="84.3">SPI_SCKL</text>
<text x="210.9" y="89.4">TEMP_ALRM</text>
<text x="53.6" y="92.7">R310</text>
<text x="74" y="95.1">SN74LV1T126DCK</text>
<text x="106.5" y="91.9" transform="rotate(-90 106.5 91.9)">GND</text>
<text x="216.5" y="94.5">PWM_D</text>
<text x="245.4" y="94.5" transform="rotate(-90 245.4 94.5)">VBAT</text>
<text x="66.8" y="100.8" transform="rotate(-90 66.8 100.8)">R303</text>
<text x="71.7" y="100.8" transform="rotate(-90 71.7 100.8)">100K</text>
<text x="97.3" y="100.8" transform="rotate(-90 97.3 100.8)">R304</text>
<text x="102.1" y="100.8" transform="rotate(-90 102.1 100.8)">100K</text>
<text x="132.4" y="99.6">SPI_3V3_SCKL</text>
<text x="135.3" y="97">SPI_3V3_CS</text>
<text x="186.6" y="96.6">C301</text>
<text x="186.6" y="101.7">100n</text>
<text x="194.3" y="101.7">10u</text>
<text x="194.3" y="96.6">C302</text>
<text x="216.5" y="99.6">PWM_C</text>
<text x="247.4" y="99.6">I2C1_SDA</text>
<text x="133.4" y="104.6">SPI_3V3_SDO</text>
<text x="134.7" y="102.1">SPI_3V3_SDI</text>
<text x="216.7" y="104.6">PWM_B</text>
<text x="247.6" y="104.6">I2C1_SCL</text>
<text x="65.8" y="109.7">GND</text>
<text x="96.3" y="109.7">GND</text>
<text x="154.6" y="109.7">AS5048A</text>
<text x="216.7" y="109.7">PWM_A</text>
<text x="247.8" y="109.7">AN_CH_4</text>
<text x="65.8" y="119.9" transform="rotate(-90 65.8 119.9)">+3V3</text>
<text x="83.5" y="116.1">IC304</text>
<text x="101.4" y="119.9">EN_LINE</text>
<text x="190.2" y="114.8">GND</text>
<text x="212.3" y="117.8" transform="rotate(-90 212.3 117.8)">GND</text>
<text x="245.3" y="117.8" transform="rotate(-90 245.3 117.8)">GND</text>
<text x="247.8" y="119.9">AN_CH_3</text>
<text x="101.4" y="125">SPI_SDO</text>
<text x="31.9" y="130">SPI_3V3_SDO</text>
<text x="56.8" y="128.5">47</text>
<text x="176.1" y="128.5">10</text>
<text x="190.2" y="126.8">VBAT</text>
<text x="213.7" y="126.7">+5V</text>
<text x="218.1" y="130">AUX_1</text>
<text x="244.6" y="130">POWER_EN</text>
<text x="245.3" y="127.9" transform="rotate(-90 245.3 127.9)">GND</text>
<text x="53.8" y="133.3">R311</text>
<text x="74" y="135.7">SN74LV1T126DCK</text>
<text x="106.5" y="132.6" transform="rotate(-90 106.5 132.6)">GND</text>
<text x="126.7" y="132.6" transform="rotate(-90 126.7 132.6)">+3V3</text>
<text x="138" y="136.9">UMX1NFHATN</text>
<text x="172.9" y="133.3">R317</text>
<text x="176.1" y="136.1">10</text>
<text x="214.2" y="135.1">SPI_SCKL</text>
<text x="66.8" y="141.5" transform="rotate(-90 66.8 141.5)">R305</text>
<text x="71.7" y="141.5" transform="rotate(-90 71.7 141.5)">100K</text>
<text x="97.3" y="141.5" transform="rotate(-90 97.3 141.5)">R306</text>
<text x="102.1" y="141.5" transform="rotate(-90 102.1 141.5)">100K</text>
<text x="140.7" y="143.8">1k</text>
<text x="152.1" y="140.2">T301A</text>
<text x="172.9" y="140.9">R316</text>
<text x="174.7" y="143.8">470</text>
<text x="215.3" y="140.2">SPI_SDO</text>
<text x="245.1" y="140.2">TICK_ALRM</text>
<text x="245.3" y="138.1" transform="rotate(-90 245.3 138.1)">GND</text>
<text x="137.4" y="148.5">R318</text>
<text x="150.7" y="144.5">UMX1NFHATN</text>
<text x="164.8" y="147.7">T301B</text>
<text x="172.9" y="148.5">R315</text>
<text x="216.6" y="145.2">SPI_SDI</text>
<text x="247.8" y="145.2">AN_CH_0</text>
<text x="65.8" y="150.3">GND</text>
<text x="96.3" y="150.3">GND</text>
<text x="190.5" y="153.2" transform="rotate(-90 190.5 153.2)">C310</text>
<text x="196.8" y="153.8" transform="rotate(-90 196.8 153.8)">DMS3R3</text>
<text x="215.9" y="155.4">CAN_RX</text>
<text x="216" y="150.3">CAN_TX</text>
<text x="247.8" y="150.3">AN_CH_1</text>
<text x="77.3" y="159.2">IC305</text>
<text x="55.7" y="163">EN_LINE</text>
<text x="56.8" y="166.5">47</text>
<text x="103.2" y="163" transform="rotate(-90 103.2 163)">+5V</text>
<text x="190.2" y="165.5">GND</text>
<text x="212.3" y="163.4" transform="rotate(-90 212.3 163.4)">GND</text>
<text x="245.4" y="162.2">+3V3</text>
<text x="33.2" y="168.1">SPI_3V3_SDI</text>
<text x="53.6" y="171.4">R312</text>
<text x="101.4" y="173.1">SPI_SDI</text>
<text x="245.3" y="171" transform="rotate(-90 245.3 171)">GND</text>
<text x="62.5" y="176.1" transform="rotate(-90 62.5 176.1)">GND</text>
<text x="74" y="178.9">SN74LV1T126DCK</text>
<text x="66.8" y="184.6" transform="rotate(-90 66.8 184.6)">R307</text>
<text x="71.7" y="184.6" transform="rotate(-90 71.7 184.6)">100K</text>
<text x="97.3" y="184.6" transform="rotate(-90 97.3 184.6)">R308</text>
<text x="102.1" y="184.6" transform="rotate(-90 102.1 184.6)">100K</text>
<text x="65.8" y="193.5">GND</text>
<text x="96.3" y="193.5">GND</text>
</g>
<g font-size="2.1" fill="#808080">
<text x="214.1" y="35.7">5</text>
<text x="236.3" y="35.7">1</text>
<text x="214.1" y="40.8">4</text>
<text x="217.9" y="41.9">CBYP</text>
<text x="217.9" y="36.8">VOUT</text>
<text x="230.1" y="36.8">VIN</text>
<text x="230.6" y="41.9">EN</text>
<text x="236.3" y="40.8">3</text>
<text x="72.4" y="45.9">5</text>
<text x="78.3" y="47">VCC</text>
<text x="93.5" y="45.9">1</text>
<text x="225.4" y="47.8" transform="rotate(-90 225.4 47.8)">2</text>
<text x="93.5" y="51">2</text>
<text x="72.4" y="56">4</text>
<text x="84.2" y="57.2">GND</text>
<text x="93.5" y="56">3</text>
<text x="72.4" y="78.9">5</text>
<text x="78.3" y="80">VCC</text>
<text x="93.5" y="84">2</text>
<text x="93.5" y="78.9">1</text>
<text x="180.4" y="84">11</text>
<text x="72.4" y="89.1">4</text>
<text x="93.5" y="89.1">3</text>
<text x="170.6" y="85.1">VDD5V</text>
<text x="214.8" y="85.5">1013279X-30PINH</text>
<text x="84.2" y="90.2">GND</text>
<text x="151.9" y="94.1">14</text>
<text x="157" y="95.3">PWM</text>
<text x="170.6" y="92.7">VDD3V</text>
<text x="180.4" y="91.6">12</text>
<text x="233.4" y="90.2">J301-1</text>
<text x="233.4" y="95.3">J301-2</text>
<text x="266.4" y="90.2">J301-16</text>
<text x="266.4" y="95.3">J301-17</text>
<text x="153.1" y="101.8">3</text>
<text x="153.1" y="99.2">2</text>
<text x="153.1" y="96.7">1</text>
<text x="157" y="100.3">SCKL</text>
<text x="157" y="97.8">CS</text>
<text x="233.4" y="100.3">J301-3</text>
<text x="266.4" y="100.3">J301-18</text>
<text x="153.1" y="104.3">4</text>
<text x="157" y="105.4">MOSI</text>
<text x="157" y="102.9">MISO</text>
<text x="173.1" y="105.4">GND</text>
<text x="180.4" y="104.3">13</text>
<text x="233.4" y="105.4">J301-4</text>
<text x="266.4" y="105.4">J301-19</text>
<text x="233.4" y="110.5">J301-5</text>
<text x="266.4" y="110.5">J301-20</text>
<text x="72.4" y="119.5">5</text>
<text x="93.5" y="119.5">1</text>
<text x="233.4" y="115.6">J301-6</text>
<text x="266.4" y="115.6">J301-21</text>
<text x="78.3" y="120.7">VCC</text>
<text x="93.5" y="124.5">2</text>
<text x="233.4" y="120.7">J301-7</text>
<text x="233.4" y="125.7">J301-8</text>
<text x="266.4" y="120.7">J301-22</text>
<text x="266.4" y="125.7">J301-23</text>
<text x="72.4" y="129.6">4</text>
<text x="84.2" y="130.8">GND</text>
<text x="93.5" y="129.6">3</text>
<text x="233.4" y="130.8">J301-9</text>
<text x="266.4" y="130.8">J301-24</text>
<text x="233.4" y="135.9">J301-10</text>
<text x="266.4" y="135.9">J301-25</text>
<text x="233.4" y="141">J301-11</text>
<text x="266.4" y="141">J301-26</text>
<text x="233.4" y="146">J301-12</text>
<text x="266.4" y="146">J301-27</text>
<text x="233.4" y="151">J301-13</text>
<text x="266.4" y="151">J301-28</text>
<text x="233.4" y="156.1">J301-14</text>
<text x="233.4" y="161.2">J301-15</text>
<text x="266.4" y="156.1">J301-29</text>
<text x="266.4" y="161.2">J301-30</text>
<text x="72.4" y="167.7">2</text>
<text x="72.4" y="162.6">1</text>
<text x="84.4" y="163.7">VCC</text>
<text x="93.5" y="162.6">5</text>
<text x="266.4" y="166.3">J301GP</text>
<text x="72.4" y="172.8">3</text>
<text x="78.3" y="173.9">GND</text>
<text x="93.5" y="172.8">4</text>
<text x="266.4" y="171.4">J301GP@1</text>
</g>
<g font-size="1.8" fill="#808080">
<text x="86.1" y="45.6">OE</text>
<text x="78.6" y="50.7">Y</text>
<text x="87.6" y="50.7">A</text>
<text x="78.6" y="83.7">Y</text>
<text x="86.1" y="78.7">OE</text>
<text x="87.6" y="83.7">A</text>
<text x="86.1" y="119.2">OE</text>
<text x="78.6" y="124.3">Y</text>
<text x="87.6" y="124.3">A</text>
<text x="78.5" y="167.5">A</text>
<text x="78.5" y="162.4">OE</text>
<text x="87.4" y="167.5">Y</text>
</g>
<g font-size="1" fill="#c90d0c">
<text x="192.5" y="151" transform="rotate(-90 192.5 151)">Super</text>
<text x="193.6" y="151" transform="rotate(-90 193.6 151)">Capacitor</text>
</g>
</svg>
